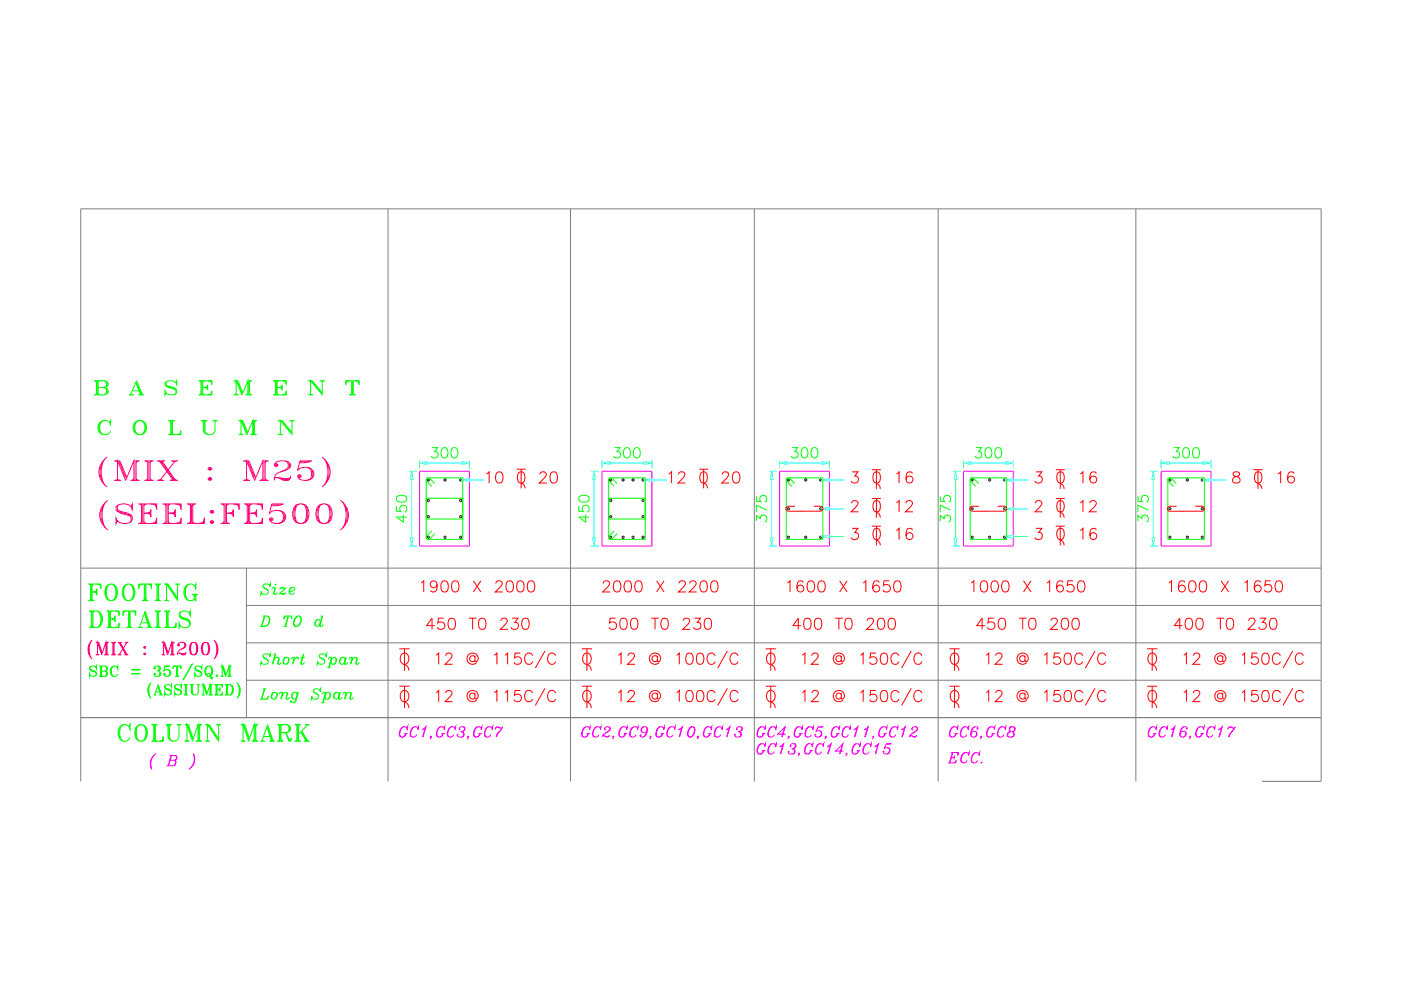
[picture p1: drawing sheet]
<svg xmlns="http://www.w3.org/2000/svg" width="297mm" height="210mm" viewBox="0 0 297 210" stroke-linecap="round" stroke-linejoin="round" font-family="sans-serif">
<!-- layer: 0 -->
<path d="M17.1 44.3h263M17.1 120.5h263M52.2 136.3h227.9M52.2 128.4h227.9M52.2 120.5v31.7M17.1 152.2h263M52.2 144.2h227.9M267.6 165.7h12.5" fill="none" stroke="#808080" stroke-width=".21"/>
<g fill="none" stroke="#0f0" stroke-width=".21">
<path d="M55.7 139.2l1 .6a.58 .58 0 0 1 .2 .6 .58 .58 0 0 1-.5 .4l-.8-.1-.2-.5-.1 .6 .2-.2M57.1 138.8l.2-.2-.1 .7a.75 .75 0 0 0-.7-.7 .75 .75 0 0 0-.8 .6l.2 .3 1 .6M58 138.6h.5l-.7 2.2M58.4 138.6l-.7 2.2M58.9 139.4l.2 .2-.2 1.1 .4 .1 .3-.4M60.7 139.4a.74 .74 0 0 0-.7 .7 .74 .74 0 0 0 .7 .7 .74 .74 0 0 0 .7-.7 .74 .74 0 0 0-.7-.7 1.01 1.01 0 0 0-.5 1.3M61.1 139.5a1.02 1.02 0 0 1-.4 1.3M61.7 139.8l.3-.4 .4 .1-.3 1.3M62.2 139.4l.1 .3-.3 1.1M63.2 139.5v.2v-.3a.84 .84 0 0 0-.9 .7M63.7 139.4h.9M64.3 138.6l-.5 2.1 .4 .1 .3-.4"/>
<path d="M64.4 138.6l-.5 1.9 .1 .3M67.7 139.2l.9 .6a.58 .58 0 0 1 .2 .6 .58 .58 0 0 1-.5 .4l-.7-.1-.2-.5-.1 .6 .2-.2M69 138.8l.3-.2-.2 .7a.75 .75 0 0 0-.6-.7 .75 .75 0 0 0-.8 .6l.2 .3 .9 .6M69.6 139.8l.3-.4 .4 .1-.5 2.1M70.1 139.4l.1 .3-.5 1.9M70.5 139.5a.6 .6 0 0 1 .8 .1 .6 .6 0 0 1-.1 .8l-.2 .3-.5 .1a.83 .83 0 0 1 0-1.3zM71.1 139.5a1.01 1.01 0 0 1-.4 1.3M72.3 139.5l.5-.1a.83 .83 0 0 1 .3 .8 .83 .83 0 0 1-.7 .6 .76 .76 0 0 1-.5-.6 .76 .76 0 0 1 .4-.7zM72.6 139.4a1.01 1.01 0 0 0-.4 1.3M73.3 139.4l-.3 1.3 .4 .1 .4-.4M73.4 139.4l-.3 1.1 .1 .3M74 139.8l.3-.4 .4 .1-.3 1.3"/>
<path d="M74.5 139.4l.1 .3-.3 1.1M75.4 139.4l.2 .2-.2 1.1 .5 .1 .3-.4M19.1 141.8l.1 .2 1.1 .5 .1 .2M19.2 141.3a.44 .44 0 0 0 .2 .7l.7 .3a.66 .66 0 0 1 .2 .9 .66 .66 0 0 1-1 .1l-.3-.5v.6l.1-.3M20.4 141.5l.1-.3v.6a.74 .74 0 0 0-.8-.6 .74 .74 0 0 0-.7 .6l.4 .5 .9 .3v.7M21 141.2l1.6 .1a.5 .5 0 0 1 0 .9l-.3 .1M21.1 141.2l.2 .1M21.2 141.2l.1 .2M21.3 141.2v2.2M21.3 143.3l-.2 .1M21.3 143.2l-.1 .2M21.4 141.3v2"/>
<path d="M21.5 141.2v2.2M21.5 143.2l.1 .2M21.5 143.3l.2 .1M21.6 141.2l-.1 .2M21.7 141.2l-.2 .1M22.3 141.2l.3 .3-.1 .7-1 .1M22.3 142.3a.58 .58 0 0 1 .5 .5 .58 .58 0 0 1-.5 .6h-1.3M22.3 142.3l.3 .3v.5l-.3 .3M22.6 141.4v.6M22.6 142.5v.7M23.7 141.5a1.41 1.41 0 0 0 0 1.6M24.1 141.2a1.37 1.37 0 0 0 0 2.2"/>
<path d="M24.9 141.5l.1-.3v.6a.8 .8 0 0 0-.9-.6 .8 .8 0 0 0-.7 .8 .97 .97 0 0 0 .2 1.1 .97 .97 0 0 0 1.1 .2l.3-.4M27.9 141.9l1.8 .1zM27.9 142.8l1.8 .1zM31.7 145.4a2.48 2.48 0 0 0 0 2.1M31.9 144.9l-.1 .2a3.5 3.5 0 0 0 .1 2.8M32.1 144.7a2.25 2.25 0 0 0 0 3.4M32.6 147.3h.6M32.7 147.3h.3M32.7 141.6l.1 .1zM32.7 141.5l.2 .1-.1 .2-.2-.1 .1-.3a.86 .86 0 0 1 1.3 .1l-.1 .5-.3 .2M32.7 142.9l.1 .1zM32.8 147.2l.7-2.1 .8 2.2"/>
<path d="M33 146.7h1M33.3 142.2a.65 .65 0 0 1 .8 .4 .65 .65 0 0 1-.5 .8l-.8-.1-.2-.3 .2-.2 .1 .2-.2 .1M33.4 145.5l.7 1.8M33.5 141.2l.3 .3-.1 .5-.2 .2a.71 .71 0 0 1 .1 1.2M33.5 145.5l.7 1.8M33.7 147.3h.8M33.8 141.3v.7M33.9 142.5v.7M34.1 147.2l-.2 .1M34.1 147.1l-.1 .2M34.2 147.1l.2 .2M34.8 142.9l.1 .1z"/>
<path d="M34.9 141.4l1.1-.2h-1.1l-.2 1.1a.79 .79 0 0 1 1.2-.3 .79 .79 0 0 1 0 1.2 .79 .79 0 0 1-1.2-.2l.2-.2 .1 .2-.2 .1M34.9 141.3h.9M35 145.8l.1 .2 1.1 .4 .1 .2M35.1 145.3a.44 .44 0 0 0 .2 .7l.6 .2a.65 .65 0 0 1 .3 1 .65 .65 0 0 1-1 0l-.3-.5v.6l.1-.3M35.6 141.9l.2 .1a.87 .87 0 0 1-.2 1.4M36 142.3v.8M36.3 145.5l.1-.4v.7a.83 .83 0 0 0-.7-.7 .83 .83 0 0 0-.8 .4l.1 .5 1.2 .5v.7M36.8 141.2l-.1 .6v-.6h1.7v.6l-.1-.6M36.9 141.2l-.2 .3M37 141.2l-.3 .2M37.1 145.8l.1 .2 1.1 .4 .1 .2M37.1 143.4h.9"/>
<path d="M37.2 145.3a.44 .44 0 0 0 .2 .7l.6 .2a.65 .65 0 0 1 .3 1 .65 .65 0 0 1-1 0l-.3-.5v.6l.1-.3M37.2 141.2l-.5 .1M37.5 141.2v2.2M37.5 143.3l-.3 .1M37.5 143.2l-.2 .2M37.6 141.3v2M37.7 141.2v2.2M37.7 143.2l.1 .2M37.7 143.3l.2 .1M37.9 141.2l.5 .1M38.1 141.2l.3 .2M38.2 141.2l.2 .3"/>
<path d="M38.4 145.5l.1-.4v.7a.83 .83 0 0 0-.7-.7 .83 .83 0 0 0-.8 .4l.1 .5 1.2 .5v.7M39 147.3h.8M39 145.1h.8M39.1 145.1l.2 .2M39.2 145.1l.1 .3M39.3 145.1v2.2M39.3 147.2l-.2 .1M39.3 147.1l-.1 .2M39.4 145.3v1.9M39.5 145.1v2.2M39.5 147.1l.1 .2M39.5 147.2l.2 .1"/>
<path d="M39.6 145.1l-.1 .3M39.7 145.1l-.2 .2M40.2 145.1h.9M40.4 145.1l.2 .2M40.5 145.1l.1 .3M40.6 145.1v1.6a.74 .74 0 0 0 .7 .7 .74 .74 0 0 0 .7-.7v-1.4M40.7 145.3l.1 1.7M40.7 140.8l-1.9 3.3zM40.8 145.1v1.7l.1 .3 .3 .2M40.9 145.1l-.1 .3M41 145.1l-.2 .2M41.4 141.8l.1 .2 1.1 .5 .1 .2"/>
<path d="M41.5 141.3a.44 .44 0 0 0 .2 .7l.7 .3a.65 .65 0 0 1 .3 .9 .65 .65 0 0 1-1.1 .1l-.3-.5v.6l.1-.3M41.7 145.1h.6M41.8 145.1h.4M42.7 141.5l.1-.3v.6a.74 .74 0 0 0-.7-.6 .74 .74 0 0 0-.8 .6l.4 .5 .9 .3v.7M42.8 147.3h.6M42.8 145.1h.5l.6 1.9M42.9 147.3h.4M42.9 145.1l.2 .2M43.1 147.2v-2.1l.7 2.2 .7-2.2v2.2M43.2 145.1l.6 1.9M43.7 141.5a1.41 1.41 0 0 0 0 1.6M43.8 141.3a1.01 1.01 0 0 1 1.2 .4 1.01 1.01 0 0 1 0 1.2 .82 .82 0 0 1-1 .5 .82 .82 0 0 1-.6-.9 1.25 1.25 0 0 1 .4-1.2z"/>
<path d="M43.8 143.1l.4-.3 .3 .1 .3 1h.2l.1-.4M44.2 141.2a1.37 1.37 0 0 0 0 2.2M44.2 147.3h.9M44.4 141.2a1.37 1.37 0 0 1 0 2.2M44.5 145.1h.6M44.5 147.2l-.2 .1M44.5 147.1l-.1 .2M44.6 143.1l.2 .5h.3M44.6 145.3v1.9M44.7 143.5l.3 .3M44.8 145.1v2.2M44.8 147.1l.1 .2"/>
<path d="M44.8 147.2l.2 .1M44.8 141.5a1.41 1.41 0 0 1 0 1.6M44.9 145.1l-.1 .3M45 145.1l-.2 .2M45.5 145.1h1.7v.7l-.1-.7M45.5 147.3h1.7v-.6l-.1 .6M45.6 145.1l.2 .2M45.7 145.1l.1 .3M45.8 145.1v2.2M45.8 147.2l-.2 .1M45.8 147.1l-.1 .2M45.9 145.3v1.9"/>
<path d="M45.9 143.1l.3 .1-.2 .2-.2-.1zM45.9 143.2l.1 .1zM46 145.1v2.2M46 146.2h.6M46 147.1l.1 .2M46 147.2l.2 .1M46.1 145.1l-.1 .3M46.2 145.1l-.2 .2M46.6 145.8v.8zM46.6 146l-.2 .2 .2 .2M46.6 146.1l-.4 .1 .4 .1M46.6 145.1l.6 .2"/>
<path d="M46.8 141.2h.5l.6 1.9M46.8 143.4h.6M46.8 145.1l.4 .3M46.9 143.4h.4M46.9 141.2l.2 .1M47 145.1l.2 .4M47.1 143.3v-2.1l.7 2.2 .8-2.2v2.2M47.2 147.2l-.6 .1M47.2 147.1l-.4 .2M47.2 147l-.2 .3M47.2 141.2l.6 1.9M47.7 145.1h1a1.17 1.17 0 0 1 .8 1.1 1.17 1.17 0 0 1-.8 1.1h-1"/>
<path d="M47.8 145.1l.2 .2M47.9 145.1l.1 .3M48 145.1v2.2M48 147.2l-.2 .1M48 147.1l-.1 .2M48.1 145.3v1.9M48.2 145.1v2.2M48.2 147.1l.1 .2M48.2 147.2l.2 .1M48.2 143.4h.9M48.3 145.1l-.1 .3M48.4 145.1l-.2 .2"/>
<path d="M48.6 141.2h.5M48.6 143.3l-.2 .1M48.6 143.2l-.1 .2M48.7 141.3v2M48.7 145.1a1.37 1.37 0 0 1 0 2.2M48.8 141.2v2.2M48.8 143.2l.1 .2M48.8 143.3l.2 .1M48.9 141.2l-.1 .2M49 141.2l-.2 .1M49.2 145.5a1.44 1.44 0 0 1 0 1.5M50.2 144.7a2.27 2.27 0 0 1 0 3.4"/>
<path d="M50.4 144.9l.1 .2a3.5 3.5 0 0 1-.1 2.8M50.6 145.4a2.48 2.48 0 0 1 0 2.1M58 140.1a.84 .84 0 0 1 .9-.7l.3 .2-.2 .8 .1 .4M69.4 141.6h.7M74.6 140.1a.84 .84 0 0 1 .8-.7l.4 .2-.3 .8 .1 .4"/>
</g>
<g fill="none" stroke="#ff007f" stroke-width=".21">
<path d="M19 136.4a2.99 2.99 0 0 0 0 2.6M19.3 135.9a4.1 4.1 0 0 0 0 3.6M19.5 135.7a2.72 2.72 0 0 0 0 4M20.3 138.8h.8M20.4 138.8l.3-.1 .2 .1M20.7 138.7v-2.5l.9 2.6 .8-2.6v2.6M20.8 136.2l.8 2.3M20.9 136.2l.8 2.3M22.1 138.8h1M22.4 138.7l-.2 .1M22.4 138.6l-.1 .2M22.6 136.3v2.4"/>
<path d="M22.7 136.2v2.6M22.7 138.6l.1 .2M22.7 138.7l.2 .1M23.6 138.8h1M23.9 136.2v2.6M23.9 138.7l-.2 .1M23.9 138.6l-.1 .2M24.1 136.3v2.4M24.2 136.2v2.6M24.2 138.6l.1 .2M24.2 138.7l.3 .1M25 138.8h.7"/>
<path d="M25.1 138.8l.2-.1 .3 .1M25.2 136.2l1.5 2.6M25.3 136.2l1.5 2.6M25.5 136.2l1.5 2.6M26.3 138.8h.9M26.6 138.8l.1-.2 .4 .2M26.7 138.7l-.2 .1M26.8 136.3l-1.5 2.4M30.5 137.2l.2-.1 .2 .2-.3 .2zM30.5 138.6l.2-.1 .2 .2-.3 .1zM30.6 137.2l.1 .1zM30.6 138.6l.1 .1z"/>
<path d="M34.3 138.8h.7M34.4 138.8l.2-.1 .3 .1M34.6 138.7v-2.5l.9 2.6 .9-2.6v2.6M34.8 136.2l.7 2.3M34.9 136.2l.8 2.3M36 138.8h1M36.4 138.7l-.3 .1M36.4 138.6l-.1 .2M36.5 136.3v2.4M36.7 136.2v2.6M36.7 138.6l.1 .2M36.7 138.7l.2 .1"/>
<path d="M37.8 136.6l.2 .2-.1 .2-.2-.2a.9 .9 0 0 1 .9-.6 .9 .9 0 0 1 .8 .8l-.5 .5a1.31 1.31 0 0 0-1.2 1.3M38.8 136.2a.7 .7 0 0 1 .4 .6 .7 .7 0 0 1-.4 .7l-.5 .2M39.2 136.4l.1 .3-.1 .5M39.4 138.5l-.2 .1-1.4-.1-.1 .1M39.4 138.2l-.2 .6h-.5l-.7-.3 .7 .2 .6-.1M40.6 136.3a.85 .85 0 0 1 1.2 .4 2.16 2.16 0 0 1-.2 2 .84 .84 0 0 1-1.3-.4 2.2 2.2 0 0 1 .3-2zM40.6 136.4a2.28 2.28 0 0 0 0 2.2M40.9 136.2a1.36 1.36 0 0 0-.5 1.6l.3 .9 .2 .1M41.2 136.2a1.38 1.38 0 0 1 .5 1.6l-.1 .7-.4 .3M41.6 136.4a2.2 2.2 0 0 1 0 2.2M43.1 136.3a.86 .86 0 0 1 1.2 .4 2.16 2.16 0 0 1-.2 2 .86 .86 0 0 1-1.3-.4 2.16 2.16 0 0 1 .3-2zM43.1 136.4a2.2 2.2 0 0 0 0 2.2"/>
<path d="M43.5 136.2a1.36 1.36 0 0 0-.6 1.6l.3 .9 .3 .1M43.7 136.2a1.36 1.36 0 0 1 .5 1.6l-.3 .9-.2 .1M44.1 136.4a2.2 2.2 0 0 1 0 2.2M45.3 135.7a2.72 2.72 0 0 1 0 4M45.6 135.9l.1 .3a4.3 4.3 0 0 1-.1 3.3M45.8 136.4a2.99 2.99 0 0 1 0 2.6"/>
</g>
<g fill="none" stroke="#f0f" stroke-width=".21">
<path d="M33.1 159.8a2.4 2.4 0 0 0-.9 3.3 2.88 2.88 0 0 1 .5-3M85.6 154.1a1.61 1.61 0 0 0-.6 2.1l.2 .1M85.7 155.6h.7M86 155.6l-.2 .4-.4 .3M86.2 154.3l.2-.2-.1 .6v-.2a.85 .85 0 0 0-1-.4 .85 .85 0 0 0-.5 .9 .82 .82 0 0 0 .4 1.3 .85 .85 0 0 0 .9-.7M87.9 154.1a1.61 1.61 0 0 0-.6 2.1l.2 .1M88.5 154.3l.2-.2-.1 .6v-.2a.84 .84 0 0 0-1-.4 .84 .84 0 0 0-.5 .9 .82 .82 0 0 0 .4 1.3 .75 .75 0 0 0 .8-.5M90.1 154.5l-.5 1.8M90.2 154.4l-.7 .3 .8-.6-.6 2.2M91.5 156.2h-.2l.1-.1 .1 .2-.3 .4M93.5 154.1a1.61 1.61 0 0 0-.7 2.1l.2 .1M93.6 155.6h.7"/>
<path d="M93.9 155.6l-.2 .4-.5 .3M94.1 154.3l.2-.2-.1 .6v-.2a.84 .84 0 0 0-1-.4 .84 .84 0 0 0-.6 .9 .82 .82 0 0 0 .4 1.3 .86 .86 0 0 0 1-.7M95.8 154.1a1.61 1.61 0 0 0-.7 2.1l.2 .1M96.4 154.3l.2-.2-.1 .6a.73 .73 0 0 0-.7-.7 .73 .73 0 0 0-.8 .7l-.1 .3a.82 .82 0 0 0 .4 1.3 .75 .75 0 0 0 .9-.5M97.4 154.5v.2l-.1-.2a.71 .71 0 0 1 1.3-.1l-.1 .4-.6 .3a.6 .6 0 0 1 .4 .6 .6 .6 0 0 1-.4 .6M97.6 155.1a.59 .59 0 0 1 .8 .5 .59 .59 0 0 1-.5 .7l-.8-.1-.2-.3 .1-.2v.2M98.2 154.1a.45 .45 0 0 1 .2 .7l-.2 .2M99.3 156.2h-.2l.1-.1 .1 .2-.3 .4M101.3 154.1a1.61 1.61 0 0 0-.6 2.1l.2 .1M101.4 155.6h.8M101.7 155.6l-.2 .4-.4 .3M101.9 154.3l.3-.2-.1 .6a.73 .73 0 0 0-.8-.7 .73 .73 0 0 0-.7 .7l-.1 .3a.82 .82 0 0 0 .4 1.3 .84 .84 0 0 0 .9-.7"/>
<path d="M103.6 154.1a1.63 1.63 0 0 0-.6 2.1l.2 .1M104.3 154.3l.2-.2-.1 .6a.73 .73 0 0 0-.8-.7 .73 .73 0 0 0-.7 .7l-.1 .3a.82 .82 0 0 0 .4 1.3 .73 .73 0 0 0 .8-.5M105.1 154.4l.3-.3 .7 .3M105.2 154.3l.4-.1 .7 .2 .3-.3-1.1 1.6-.2 .6M105.2 154.1l-.2 .6M106.2 154.7a2.42 2.42 0 0 0-1 1.6M124.3 154.1a1.6 1.6 0 0 0-.7 2.1l.3 .1M124.4 155.6h.7M124.7 155.6l-.2 .4-.4 .3M124.9 154.3l.2-.2-.1 .6v-.2a.85 .85 0 0 0-1-.4 .85 .85 0 0 0-.6 .9 .82 .82 0 0 0 .5 1.3 .84 .84 0 0 0 .9-.7M126.6 154.1a1.6 1.6 0 0 0-.7 2.1l.3 .1M127.2 154.3l.2-.2-.1 .6v-.2a.85 .85 0 0 0-1-.4 .85 .85 0 0 0-.6 .9 .75 .75 0 0 0-.1 .9 .75 .75 0 0 0 .9 .4l.5-.5"/>
<path d="M128 156l.9 .3 .3-.4-.3 .3-.9-.2-.3 .1M128.3 154.5l.1 .1h-.2a.64 .64 0 0 1 .6-.5 .64 .64 0 0 1 .6 .5l-.6 .6a1.73 1.73 0 0 0-1.2 1.1M129 154.1a.45 .45 0 0 1 .2 .7l-.8 .6M130.1 156.2h-.2l.1-.1 .1 .2-.3 .4M132.1 154.1a1.61 1.61 0 0 0-.6 2.1l.2 .1M132.2 155.6h.8M132.6 155.6l-.3 .4-.4 .3M132.8 154.3l.2-.2-.1 .6v-.2a.85 .85 0 0 0-1-.4 .85 .85 0 0 0-.6 .9 .82 .82 0 0 0 .4 1.3 .85 .85 0 0 0 1-.7M134.4 154.1a1.61 1.61 0 0 0-.6 2.1l.2 .1M135.1 154.3l.2-.2-.1 .6v-.2a.85 .85 0 0 0-1-.4 .85 .85 0 0 0-.6 .9 .82 .82 0 0 0 .4 1.3 .75 .75 0 0 0 .9-.5M136.5 154.1a.77 .77 0 0 0-.4 1.1M137.1 154.2l.1 .7-.2 .8-.7 .6"/>
<path d="M137.2 154.8a.65 .65 0 0 1-.7 .6 .65 .65 0 0 1-.6-.7 .65 .65 0 0 1 .6-.6 .6 .6 0 0 1 .8 .4l-.1 .8a.85 .85 0 0 1-.5 .9 .85 .85 0 0 1-1-.2l.1-.2v.2M138 156.2h-.2l.1-.1 .1 .2-.3 .4M140 154.1a1.61 1.61 0 0 0-.6 2.1l.2 .1M140.1 155.6h.7M140.4 155.6l-.2 .4-.4 .3M140.6 154.3l.2-.2-.1 .6v-.2a.85 .85 0 0 0-1-.4 .85 .85 0 0 0-.5 .9 .82 .82 0 0 0 .4 1.3 .85 .85 0 0 0 .9-.7M142.3 154.1a1.61 1.61 0 0 0-.6 2.1l.2 .1M142.9 154.3l.2-.2-.1 .6v-.2a.85 .85 0 0 0-1-.4 .85 .85 0 0 0-.5 .9 .82 .82 0 0 0 .4 1.3 .75 .75 0 0 0 .8-.5M144.5 154.5l-.5 1.8M144.6 154.4l-.7 .3 .8-.6-.6 2.2M146.7 154.1a1.53 1.53 0 0 0-.7 2.1 .89 .89 0 0 0 1.2-.9 .89 .89 0 0 0-.3-1.2 1.39 1.39 0 0 0-.7 2.2M146.9 154.1a1.53 1.53 0 0 1-.5 2.2"/>
<path d="M148.1 156.2h-.2l.1-.1 .1 .2-.3 .4M150.1 154.1a1.61 1.61 0 0 0-.7 2.1l.2 .1M150.2 155.6h.7M150.5 155.6l-.2 .4-.5 .3M150.7 154.3l.2-.2-.1 .6v-.2a.84 .84 0 0 0-1-.4 .84 .84 0 0 0-.6 .9 .82 .82 0 0 0 .4 1.3 .85 .85 0 0 0 1-.7M152.4 154.1a1.61 1.61 0 0 0-.7 2.1l.2 .1M153 154.3l.2-.2-.1 .6v-.2a.84 .84 0 0 0-1-.4 .84 .84 0 0 0-.6 .9 .82 .82 0 0 0 .4 1.3 .75 .75 0 0 0 .9-.5M154.6 154.5l-.6 1.8M154.7 154.4l-.8 .3 .9-.6-.7 2.2M156.2 154.5v.2l-.1-.2a.71 .71 0 0 1 1.3-.1l-.1 .4-.6 .3a.6 .6 0 0 1 .4 .6 .6 .6 0 0 1-.4 .6M156.4 155.1a.59 .59 0 0 1 .8 .5 .59 .59 0 0 1-.5 .7l-.8-.1-.2-.3 .1-.2v.2M157 154.1a.45 .45 0 0 1 .2 .7l-.2 .2"/>
<path d="M161.4 154.1a1.61 1.61 0 0 0-.6 2.1l.2 .1M161.4 157.7a1.62 1.62 0 0 0-.6 2.1l.2 .1M161.5 155.6h.8M161.5 159.1h.8M161.9 155.6l-.3 .4-.4 .3M161.9 159.1l-.3 .5-.4 .3M162.1 154.3l.2-.2-.1 .6v-.2a.84 .84 0 0 0-1-.4 .84 .84 0 0 0-.6 .9 .82 .82 0 0 0 .4 1.3 .86 .86 0 0 0 1-.7M162.1 157.9l.2-.2-.1 .6v-.2a.84 .84 0 0 0-1-.4 .84 .84 0 0 0-.6 .9 .82 .82 0 0 0 .4 1.3 .83 .83 0 0 0 1-.8M163.7 154.1a1.61 1.61 0 0 0-.6 2.1l.2 .1M163.7 157.7a1.62 1.62 0 0 0-.6 2.1l.2 .1M164.4 154.3l.2-.2-.1 .6a.73 .73 0 0 0-.8-.7 .73 .73 0 0 0-.7 .7l-.1 .3a.82 .82 0 0 0 .4 1.3 .75 .75 0 0 0 .9-.5M164.4 157.9l.2-.2-.1 .6a.73 .73 0 0 0-.8-.7 .73 .73 0 0 0-.7 .7l-.1 .3a.82 .82 0 0 0 .4 1.3 .73 .73 0 0 0 .9-.5"/>
<path d="M165.9 158.1l-.5 1.8M166 158l-.7 .3 .9-.6-.7 2.2M166.4 154.2l-.7 2.1M166.6 155.7h-1.7l1.6-1.6-.7 2.2M167.3 156.2h-.2l.1-.1 .1 .2-.3 .4M167.6 158.1v.2l-.1-.2a.71 .71 0 0 1 1.3-.1 .67 .67 0 0 1-.8 .7 .59 .59 0 0 1 .5 .6 .59 .59 0 0 1-.5 .6M167.8 158.7a.59 .59 0 0 1 .8 .5 .59 .59 0 0 1-.6 .7l-.7-.1-.2-.3 .1-.2v.2M168.4 157.7a.45 .45 0 0 1 .2 .7l-.2 .2M169.3 154.1a1.61 1.61 0 0 0-.6 2.1l.2 .1M169.4 155.6h.7M169.5 159.8h-.2l.1-.1 .1 .2-.3 .4M169.7 155.6l-.2 .4-.4 .3"/>
<path d="M169.9 154.3l.2-.2-.1 .6a.73 .73 0 0 0-.7-.7 .73 .73 0 0 0-.7 .7l-.1 .3a.82 .82 0 0 0 .4 1.3 .84 .84 0 0 0 .9-.7M171.5 157.7a1.62 1.62 0 0 0-.6 2.1l.2 .1M171.6 154.1a1.63 1.63 0 0 0-.6 2.1l.2 .1M171.6 159.1h.7M171.9 159.1l-.2 .5-.4 .3M172.1 157.9l.2-.2-.1 .6a.73 .73 0 0 0-.7-.7 .73 .73 0 0 0-.7 .7l-.1 .3a.82 .82 0 0 0 .4 1.3 .82 .82 0 0 0 .9-.8M172.2 154.3l.2-.2-.1 .6a.73 .73 0 0 0-.7-.7 .73 .73 0 0 0-.7 .7l-.1 .3a.82 .82 0 0 0 .4 1.3 .73 .73 0 0 0 .8-.5M173.5 154.2l1-.1h-1l-.5 1a.74 .74 0 0 1 1-.1 .74 .74 0 0 1 .2 .9 .74 .74 0 0 1-.9 .4l-.4-.2v-.4v.2M173.7 154.9a.7 .7 0 0 1 .5 .7 .7 .7 0 0 1-.6 .7M173.8 157.7a1.64 1.64 0 0 0-.6 2.1l.2 .1M174.4 157.9l.2-.2-.1 .6a.73 .73 0 0 0-.7-.7 .73 .73 0 0 0-.7 .7l-.1 .3a.82 .82 0 0 0 .4 1.3 .71 .71 0 0 0 .8-.5M175.2 156.2h-.2l.1-.1 .1 .2-.3 .4"/>
<path d="M176 158.1l-.5 1.8M176.1 158l-.7 .3 .8-.6-.6 2.2M177.2 154.1a1.6 1.6 0 0 0-.7 2.1l.2 .1M177.3 155.6h.7M177.6 155.6l-.2 .4-.5 .3M177.8 154.3l.2-.2-.1 .6v-.2a.84 .84 0 0 0-1-.4 .84 .84 0 0 0-.6 .9 .82 .82 0 0 0 .4 1.3 .84 .84 0 0 0 1-.7M178.6 157.8l-.6 2.1M178.8 159.3h-1.6l1.5-1.6-.6 2.2M179.5 154.1a1.6 1.6 0 0 0-.7 2.1l.2 .1M179.6 159.8h-.2l.1-.1 .1 .2-.3 .4M180.1 154.3l.2-.2-.1 .6v-.2a.85 .85 0 0 0-1-.4 .85 .85 0 0 0-.6 .9 .83 .83 0 0 0 .4 1.3 .73 .73 0 0 0 .9-.5M181.6 157.7a1.61 1.61 0 0 0-.7 2.1l.2 .1"/>
<path d="M181.7 154.5l-.6 1.8M181.7 159.1h.7M181.8 154.4l-.8 .3 .9-.6-.7 2.2M182 159.1l-.2 .5-.4 .3M182.2 157.9l.2-.2-.1 .6v-.2a.84 .84 0 0 0-1-.4 .84 .84 0 0 0-.6 .9 .82 .82 0 0 0 .4 1.3 .82 .82 0 0 0 1-.8M183.9 157.7a1.61 1.61 0 0 0-.7 2.1l.2 .1M183.9 154.5l-.6 1.8M184 154.4l-.8 .3 .9-.6-.7 2.2M184.5 157.9l.2-.2-.1 .6v-.2a.85 .85 0 0 0-1-.4 .85 .85 0 0 0-.6 .9 .83 .83 0 0 0 .4 1.3 .71 .71 0 0 0 .9-.5M185.2 156.2h-.2l.1-.1 .1 .2-.3 .4M186.1 158.1l-.6 1.8M186.2 158l-.8 .3 .9-.6-.7 2.2"/>
<path d="M187.2 154.1a1.6 1.6 0 0 0-.6 2.1l.2 .1M187.3 155.6h.8M187.6 155.6l-.2 .4-.4 .3M187.9 154.3l.2-.2-.1 .6v-.2a.85 .85 0 0 0-1-.4 .85 .85 0 0 0-.6 .9 .83 .83 0 0 0 .4 1.3 .84 .84 0 0 0 .9-.7M188 157.8l1-.1h-1l-.6 1a.73 .73 0 0 1 1-.1 .73 .73 0 0 1 .3 .9 .73 .73 0 0 1-1 .4l-.4-.2v-.4v.2M188.2 158.5a.71 .71 0 0 1 .4 .7 .71 .71 0 0 1-.5 .7M189.5 154.1a1.6 1.6 0 0 0-.6 2.1l.2 .1M190.2 154.3l.2-.2-.1 .6v-.2a.85 .85 0 0 0-1-.4 .85 .85 0 0 0-.6 .9 .75 .75 0 0 0-.1 .9 .75 .75 0 0 0 .8 .4l.5-.5M191.7 154.5l-.5 1.8M191.8 154.4l-.7 .3 .8-.6-.6 2.2M193.2 156l.8 .3 .3-.4-.3 .3-.8-.2-.3 .1M193.4 154.5l.1 .1h-.2a.64 .64 0 0 1 .6-.5 .64 .64 0 0 1 .7 .5l-.7 .6a1.73 1.73 0 0 0-1.1 1.1"/>
<path d="M194.1 154.1a.45 .45 0 0 1 .2 .7l-.8 .6M35.9 160.2h1.2l.4 .3a.57 .57 0 0 1-.5 .7M36.3 160.2l-.7 2.2M36.4 160.2l-.7 2.2M37 161.2l.2 .1a.69 .69 0 0 1-.2 1l-1.7 .1M37 161.2a.67 .67 0 0 1 .2 .7 .67 .67 0 0 1-.6 .5M37.1 160.2l.3 .3a.61 .61 0 0 1-.4 .7h-.9M40.5 162.8l.5-.8a2.83 2.83 0 0 0 0-2.2 2.41 2.41 0 0 1-1 3.3"/>
</g>
<!-- layer: FOOTING-SCH -->
<path d="M17.1 44.3v121.4M82.3 44.3v121.4M121 44.3v121.4M159.9 44.3v121.4M198.9 44.3v121.4M240.8 44.3v121.4M280.1 44.3v121.4" fill="none" stroke="#808080" stroke-width=".21"/>
<!-- layer: COLUMN -->
<path d="M89 99.9h10.5v15.9h-10.5zM127.6 99.9h10.6v15.9h-10.6zM165.3 99.9h10.6v15.9h-10.6zM204.3 99.9h10.5v15.9h-10.5zM246.2 99.9h10.6v15.9h-10.6z" fill="none" stroke="#f0f" stroke-width=".21"/>
<g fill="none" stroke="#000" stroke-width=".21">
<circle cx="90.8" cy="113.9" r=".23"/>
<circle cx="90.8" cy="109.5" r=".23"/>
<circle cx="90.8" cy="101.8" r=".23"/>
<circle cx="90.8" cy="106.1" r=".23"/>
<circle cx="94.4" cy="113.9" r=".23"/>
<circle cx="94.4" cy="101.8" r=".23"/>
<circle cx="97.7" cy="113.9" r=".23"/>
<circle cx="97.7" cy="109.5" r=".23"/>
<circle cx="97.7" cy="106.1" r=".23"/>
<circle cx="97.7" cy="101.8" r=".23"/>
<circle cx="129.5" cy="113.9" r=".23"/>
<circle cx="129.5" cy="109.5" r=".23"/>
<circle cx="129.5" cy="101.8" r=".23"/>
<circle cx="129.5" cy="106.1" r=".23"/>
<circle cx="132.1" cy="113.9" r=".23"/>
<circle cx="132.1" cy="101.8" r=".23"/>
<circle cx="134.2" cy="113.9" r=".23"/>
<circle cx="134.2" cy="101.8" r=".23"/>
<circle cx="136.3" cy="113.9" r=".23"/>
<circle cx="136.3" cy="109.5" r=".23"/>
<circle cx="136.3" cy="106.1" r=".23"/>
<circle cx="136.3" cy="101.8" r=".23"/>
<circle cx="167.1" cy="107.9" r=".23"/>
<circle cx="167.1" cy="113.9" r=".23"/>
<circle cx="167.1" cy="101.8" r=".23"/>
<circle cx="170.8" cy="113.9" r=".23"/>
<circle cx="170.8" cy="101.8" r=".23"/>
<circle cx="174" cy="113.9" r=".23"/>
<circle cx="174" cy="107.9" r=".23"/>
<circle cx="174" cy="101.8" r=".23"/>
<circle cx="206.1" cy="113.9" r=".23"/>
<circle cx="206.1" cy="107.9" r=".23"/>
<circle cx="206.1" cy="101.8" r=".23"/>
<circle cx="209.8" cy="113.9" r=".23"/>
<circle cx="209.8" cy="101.8" r=".23"/>
<circle cx="213" cy="107.9" r=".23"/>
<circle cx="213" cy="113.9" r=".23"/>
<circle cx="213" cy="101.8" r=".23"/>
<circle cx="248" cy="107.9" r=".23"/>
<circle cx="248" cy="113.9" r=".23"/>
<circle cx="248" cy="101.8" r=".23"/>
<circle cx="251.7" cy="113.9" r=".23"/>
<circle cx="251.7" cy="101.8" r=".23"/>
<circle cx="254.9" cy="113.9" r=".23"/>
<circle cx="254.9" cy="107.9" r=".23"/>
<circle cx="254.9" cy="101.8" r=".23"/>
</g>
<g fill="none" stroke="#0f0" stroke-width=".21">
<path d="M90.4 105.6h7.7M90.4 110h7.7M91.6 112.6l-1.2 1.1 .1 .5 .3 .1M91.6 103.1l-1.2-1.2v-.3l.2-.2 7.5-.1v13.1h-7.3M92.2 102.5l-1.2-1.1h-.4l-.2 .2v12.5l.2 .2h.4l1.2-1.1M129 105.6h7.8M129 110h7.8M130.2 112.6l-1.1 1.1 .1 .5 .3 .1M130.2 103.1l-1.1-1.2v-.3l.2-.2 7.5-.1v13.1h-7.3M130.8 102.5l-1.2-1.1h-.3l-.2 .2v12.5l.2 .2h.3l1.2-1.1M166.8 102.1l1.1 1M166.8 102.1l-.1-.5 .4-.3h7.4v13.1h-7.8v-12.8l.3-.2h.3l1.2 1.1"/>
<path d="M207.5 102.5l-1.2-1.1h-.3l-.3 .2v12.8h7.7v-13.1l-7.4 .1-.3 .2v.3l1.2 1.2M248 101.3l-.3 .1-.1 .5 1.2 1.2M248 101.3h7.4v13.1h-7.8v-12.6l.3-.4h.4M248.4 101.5l1 1"/>
</g>
<!-- layer: FOOTING -->
<g fill="none" stroke="#0ff" stroke-width=".21">
<path d="M86.7 99.9h1.6M87.3 99.9l.3 1.8h-.6zM125.3 99.9h1.7M126 99.9l.3 1.8h-.6zM163 99.9h1.7M163.6 99.9l.3 1.8h-.6zM202 99.9h1.7M202.6 99.9l.3 1.8h-.6zM243.9 99.9h1.7M244.5 99.9l.3 1.8h-.6zM86.7 115.8h1.6M87 114h.6l-.3 1.8z"/>
<path d="M87.3 101.7v12.3M125.3 115.8h1.7M125.7 114h.6l-.3 1.8zM126 101.7v12.3M163 115.8h1.7M163.3 114h.6l-.3 1.8zM163.6 101.7v12.3M202 115.8h1.7M202.3 114h.6l-.3 1.8zM202.6 101.7v12.3M243.9 115.8h1.7M244.2 114h.6l-.3 1.8z"/>
<path d="M244.5 101.7v12.3"/>
</g>
<!-- layer: COLUMN -->
<g fill="none" stroke="#0ff" stroke-width=".21">
<path d="M97.8 101.8l1.7-.3v.6zM99.5 101.8h3.2M136.4 101.8l1.8-.3v.6zM138.2 101.8h3.2M174.1 101.8l1.8-.3v.6zM174.1 107.9l1.8-.3v.6zM174.1 113.8l1.8-.3v.6zM175.9 101.8h3.1M175.9 113.8h3.1M175.9 107.9h3.1M213.1 101.8l1.8-.3v.6zM213.1 107.9l1.8-.3v.6z"/>
<path d="M213.1 113.8l1.8-.3v.6zM214.9 101.8h3.1M214.9 113.8h3.1M214.9 107.9h3.1M255 101.8l1.8-.3v.6zM256.8 101.8h3.1"/>
</g>
<!-- layer: BEAM -->
<path d="M172.5 107.3h1.4a.52 .52 0 0 1 .6 .6 .52 .52 0 0 1-.5 .5h-6.9a.52 .52 0 0 1-.5-.5 .52 .52 0 0 1 .5-.6h1.5M211.5 107.3h1.4a.52 .52 0 0 1 .6 .6 .52 .52 0 0 1-.6 .5h-6.8a.52 .52 0 0 1-.5-.5 .52 .52 0 0 1 .5-.6h1.4M248 107.3a.52 .52 0 0 0-.5 .6 .52 .52 0 0 0 .5 .5M248 107.3h1.4M253.4 107.3h1.4a.52 .52 0 0 1 .6 .6 .52 .52 0 0 1-.6 .5h-6.8" fill="none" stroke="#f00" stroke-width=".21"/>
<g font-size="10.6" fill="#ff007f">
<text x="20.1" y="104.4">(MIX : M25)</text>
<text x="20.1" y="113.6">(SEEL:FE500)</text>
</g>
<text font-size="7.1" fill="#ff007f" x="18" y="134.4">DETAILS</text>
<g font-size="7.1" fill="#f00">
<text x="84" y="142.9">O 12 @ 115C/C</text>
<text x="122.8" y="142.9">O 12 @ 100C/C</text>
<text x="161.6" y="142.9">O 12 @ 150C/C</text>
<text x="200.7" y="142.9">O 12 @ 150C/C</text>
<text x="242.4" y="142.9">O 12 @ 150C/C</text>
<text x="84" y="150.6">O 12 @ 115C/C</text>
<text x="122.8" y="150.6">O 12 @ 100C/C</text>
<text x="161.6" y="150.6">O 12 @ 150C/C</text>
<text x="200.7" y="150.6">O 12 @ 150C/C</text>
<text x="242.4" y="150.6">O 12 @ 150C/C</text>
</g>
<text font-size="7.1" fill="#0f0" x="24" y="158.4">COLUMN MARK</text>
<g font-size="6.6" fill="#0f0">
<text x="19" y="85">B A S E M E N T</text>
<text x="19.8" y="93.5">C O L U M N</text>
<text x="17.6" y="128.4">FOOTING</text>
<text x="54.3" y="150.3">Long Span</text>
</g>
<g font-size="6.2" fill="#f0f">
<text x="200.4" y="158">GC6,GC8</text>
<text x="242.7" y="158">GC16,GC17</text>
</g>
<g font-size="5.7" fill="#f00">
<text x="102.3" y="103.7">10 0 20</text>
<text x="140.8" y="103.7">12 0 20</text>
<text x="179.6" y="103.7">3 0 16</text>
<text x="218.4" y="103.7">3 0 16</text>
<text x="260.3" y="103.7">8 0 16</text>
<text x="179.6" y="109.7">2 0 12</text>
<text x="218.4" y="109.7">2 0 12</text>
<text x="179.6" y="115.7">3 0 16</text>
<text x="218.4" y="115.7">3 0 16</text>
<text x="89.6" y="134.8">450 T0 230</text>
<text x="128.4" y="134.8">500 T0 230</text>
<text x="167.2" y="134.8">400 T0 200</text>
<text x="206.4" y="134.8">450 T0 200</text>
<text x="248" y="134.8">400 T0 230</text>
</g>
<g font-size="5.7" fill="#0f0">
<text x="126.3" y="111.8" transform="rotate(-90 126.3 111.8)">450</text>
<text x="244.8" y="111.8" transform="rotate(-90 244.8 111.8)">375</text>
<text x="54.3" y="127.4">Size</text>
</g>
<g font-size="5.3" fill="#0f0">
<text x="90.7" y="98.4">300</text>
<text x="129.1" y="98.4">300</text>
<text x="166.9" y="98.4">300</text>
<text x="206" y="98.4">300</text>
<text x="247.6" y="98.4">300</text>
<text x="87.5" y="111.8" transform="rotate(-90 87.5 111.8)">450</text>
<text x="163.7" y="111.8" transform="rotate(-90 163.7 111.8)">375</text>
<text x="202.8" y="111.8" transform="rotate(-90 202.8 111.8)">375</text>
<text x="54.3" y="134.1">D TO d</text>
</g>
<g font-size="5.3" fill="#f00">
<text x="88.5" y="126.6">1900 X 2000</text>
<text x="127" y="126.6">2000 X 2200</text>
<text x="166.2" y="126.6">1600 X 1650</text>
<text x="205" y="126.6">1000 X 1650</text>
<text x="246.9" y="126.6">1600 X 1650</text>
</g>
<text font-size="5.3" fill="#f0f" x="200" y="163">ECC.</text>
</svg>
